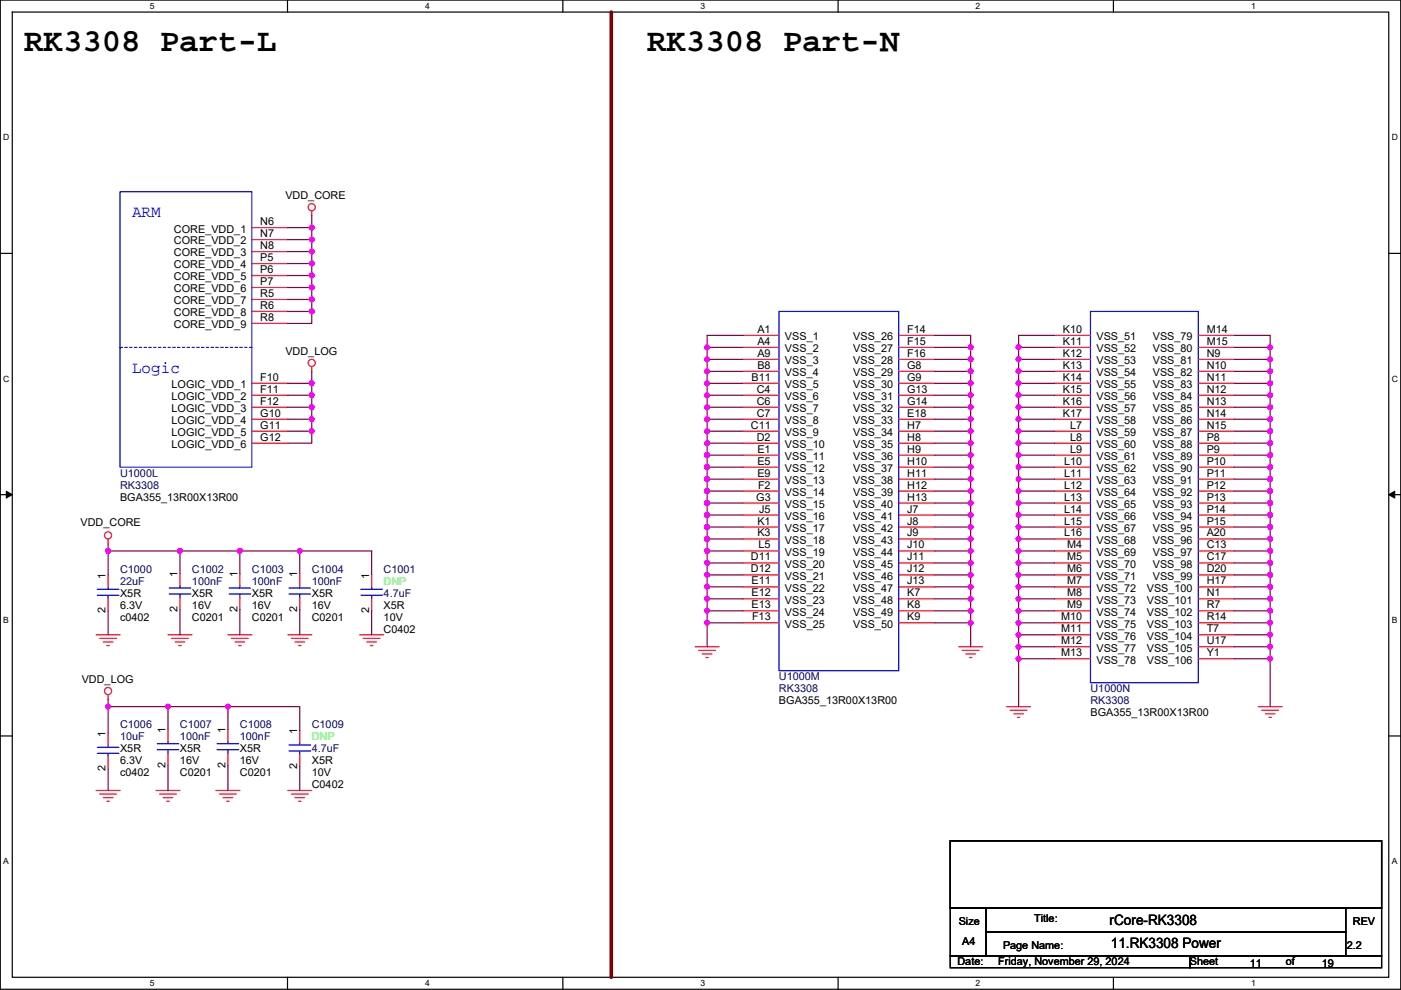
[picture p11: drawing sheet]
<svg xmlns="http://www.w3.org/2000/svg" width="297mm" height="210mm" viewBox="0 0 297 210" stroke-linecap="round" stroke-linejoin="round" font-family="sans-serif">
<path d="M.1 0h296.9v209.8h-296.9zM2.6 2.6h291.8v204.7h-291.8z" fill="none" stroke="#000" stroke-width=".25"/>
<g fill="#fff">
<path d="M31.8 .3h1v2h-1z"/>
<path d="M31.8 207.5h1v2.1h-1z"/>
</g>
<path d="M61 0v2.6M61 207.3v2.5" fill="none" stroke="#000" stroke-width=".25"/>
<g fill="#fff">
<path d="M90.1 .3h1v2h-1z"/>
<path d="M90.1 207.5h1v2.1h-1z"/>
</g>
<path d="M119.3 0v2.6M119.3 207.3v2.5" fill="none" stroke="#000" stroke-width=".25"/>
<g fill="#fff">
<path d="M148.5 .3h1v2h-1z"/>
<path d="M148.5 207.5h1v2.1h-1z"/>
</g>
<path d="M177.7 0v2.6M177.7 207.3v2.5" fill="none" stroke="#000" stroke-width=".25"/>
<g fill="#fff">
<path d="M206.9 .3h1v2h-1z"/>
<path d="M206.9 207.5h1v2.1h-1z"/>
</g>
<path d="M236.1 0v2.6M236.1 207.3v2.5" fill="none" stroke="#000" stroke-width=".25"/>
<g fill="#fff">
<path d="M265.2 .3h1v2h-1z"/>
<path d="M265.2 207.5h1v2.1h-1z"/>
<path d="M.7 28.2h1.3v2h-1.3z"/>
<path d="M295.1 28.2h1.3v2h-1.3z"/>
<path d="M.7 79.3h1.3v2.1h-1.3z"/>
<path d="M295.1 79.3h1.3v2.1h-1.3z"/>
</g>
<path d="M.1 53.7h2.5M294.4 53.7h2.6" fill="none" stroke="#000" stroke-width=".25"/>
<g fill="#fff">
<path d="M.7 130.5h1.2v2h-1.2z"/>
<path d="M295.1 130.5h1.2v2h-1.2z"/>
</g>
<path d="M.1 104.9h2.5M294.4 104.9h2.6" fill="none" stroke="#000" stroke-width=".25"/>
<path d="M1.3 104.2l1.3 .7-1.3 .7zM294.4 104.9l1.3-.7v1.4z" fill="#000" stroke="#000" stroke-width=".21"/>
<g fill="#fff">
<path d="M.7 181.7h1.2v2h-1.2z"/>
<path d="M295.1 181.7h1.2v2h-1.2z"/>
</g>
<path d="M.1 156.1h2.5M294.4 156.1h2.6M201.5 178.3h91.4v14.3h-91.4zM201.5 192.6h7.6v10.1h-7.6zM209.1 192.6h76.2v5h-76.2zM209.1 197.6h76.2v5.1h-76.2zM285.3 192.6h7.6v10.1h-7.6zM201.5 202.7h50.8v2.6h-50.8zM252.3 202.7h40.6v2.6h-40.6z" fill="none" stroke="#000" stroke-width=".25"/>
<path d="M129.6 2.6v204.7" fill="none" stroke="#800000" stroke-width=".76"/>
<g fill="none" stroke="#f00" stroke-width=".25">
<path d="M53.4 48.3h7.6M53.4 50.8h7.6M53.4 53.4h7.6M53.4 55.9h7.6M53.4 58.4h7.6M66.1 44.7v1M53.4 61h7.6M53.4 63.5h7.6M53.4 66.1h7.6M53.4 68.6h7.6M66.1 77.7v1.1M157.5 71.1h7.7"/>
<path d="M157.5 73.7h7.7M157.5 76.2h7.7M157.5 78.8h7.7M190.6 71.1h7.6M190.6 73.7h7.6M190.6 76.2h7.6M190.6 78.8h7.6M223.6 71.1h7.6M223.6 73.7h7.6M223.6 76.2h7.6M223.6 78.8h7.6M254.1 78.8h7.6"/>
<path d="M254.1 76.2h7.6M254.1 71.1h7.6M254.1 73.7h7.6M53.4 81.3h7.6M53.4 83.8h7.6M53.4 86.4h7.6M53.4 88.9h7.6M53.4 91.5h7.6M53.4 94h7.6M157.5 81.3h7.7M157.5 83.8h7.7M157.5 86.4h7.7"/>
<path d="M157.5 88.9h7.7M157.5 91.5h7.7M157.5 94h7.7M157.5 96.5h7.7M157.5 99.1h7.7M190.6 81.3h7.6M190.6 83.8h7.6M190.6 86.4h7.6M190.6 88.9h7.6M190.6 91.5h7.6M190.6 94h7.6M190.6 96.5h7.6"/>
<path d="M190.6 99.1h7.6M223.6 81.3h7.6M223.6 83.8h7.6M223.6 86.4h7.6M223.6 88.9h7.6M223.6 91.5h7.6M223.6 94h7.6M223.6 96.5h7.6M223.6 99.1h7.6M254.1 99.1h7.6M254.1 96.5h7.6M254.1 94h7.6"/>
<path d="M254.1 91.5h7.6M254.1 88.9h7.6M254.1 86.4h7.6M254.1 83.8h7.6M254.1 81.3h7.6M22.9 114.3v1M157.5 101.6h7.7M157.5 104.2h7.7M157.5 106.7h7.7M157.5 109.2h7.7M157.5 111.8h7.7M157.5 114.3h7.7"/>
<path d="M157.5 116.9h7.7M157.5 119.4h7.7M190.6 101.6h7.6M190.6 104.2h7.6M190.6 106.7h7.6M190.6 109.2h7.6M190.6 111.8h7.6M190.6 114.3h7.6M190.6 116.9h7.6M190.6 119.4h7.6M223.6 101.6h7.6M223.6 104.2h7.6"/>
<path d="M223.6 106.7h7.6M223.6 109.2h7.6M223.6 111.8h7.6M223.6 114.3h7.6M223.6 116.9h7.6M223.6 119.4h7.6M254.1 119.4h7.6M254.1 116.9h7.6M254.1 114.3h7.6M254.1 111.8h7.6M254.1 109.2h7.6M254.1 106.7h7.6"/>
<path d="M254.1 104.2h7.6M254.1 101.6h7.6M20.4 134.6h5.1M21.1 135.4h3.6M21.9 136.2h2M22.7 136.9h.5M22.9 121.9v2.6M22.9 127v2.6M35.6 134.6h5.1M36.4 135.4h3.5M37.1 136.2h2.1M37.9 136.9h.5"/>
<path d="M38.2 121.7v2.5M38.2 126.8v2.5M48.3 134.6h5.1M49.1 135.4h3.5M49.8 136.2h2.1M50.6 136.9h.5M50.9 121.7v2.5M50.9 126.8v2.5M61 134.6h5.1M61.8 135.4h3.5M62.5 136.2h2.1M63.3 136.9h.5"/>
<path d="M63.6 121.7v2.5M63.6 126.8v2.5M76.3 134.6h5M77 135.4h3.6M77.8 136.2h2M78.5 136.9h.6M78.8 121.9v2.6M78.8 127v2.6M147.4 137.2h5.1M148.1 137.9h3.6M148.9 138.7h2M149.7 139.5h.5"/>
<path d="M157.5 121.9h7.7M157.5 124.5h7.7M157.5 127h7.7M157.5 129.6h7.7M157.5 132.1h7.7M190.6 121.9h7.6M190.6 124.5h7.6M190.6 127h7.6M190.6 129.6h7.6M190.6 132.1h7.6M203.3 137.2h5M204 137.9h3.6"/>
<path d="M204.8 138.7h2M205.5 139.5h.6M223.6 121.9h7.6M223.6 124.5h7.6M223.6 127h7.6M223.6 129.6h7.6M223.6 132.1h7.6M223.6 134.6h7.6M223.6 137.2h7.6M223.6 139.7h7.6M254.1 132.1h7.6M254.1 129.6h7.6"/>
<path d="M254.1 127h7.6M254.1 124.5h7.6M254.1 121.9h7.6M254.1 134.6h7.6M254.1 137.2h7.6M254.1 139.7h7.6M22.9 147.3v1.1M22.9 155.5v2.5M35.6 154.7v2.5M35.6 159.8v2.5M48.3 154.7v2.5M48.3 159.8v2.5"/>
<path d="M63.6 155v2.5M213.4 149.9h5.1M214.2 150.6h3.5M214.9 151.4h2.1M215.7 152.2h.5M266.8 149.9h5M267.5 150.6h3.6M268.3 151.4h2M269 152.2h.6M20.4 167.7h5.1M21.1 168.4h3.6M21.9 169.2h2"/>
<path d="M22.7 169.9h.5M22.9 160.5v2.6M33.1 167.7h5.1M33.8 168.4h3.6M34.6 169.2h2M35.4 169.9h.5M45.8 167.7h5.1M46.5 168.4h3.6M47.3 169.2h2M48.1 169.9h.5M61 167.7h5.1M61.8 168.4h3.5"/>
<path d="M62.5 169.2h2.1M63.3 169.9h.5M63.6 160v2.6"/>
<circle cx="66.1" cy="43.9" r=".76"/>
<circle cx="66.1" cy="77" r=".76"/>
<circle cx="22.9" cy="113.5" r=".76"/>
<circle cx="22.9" cy="146.6" r=".76"/>
</g>
<g fill="none" stroke="#00f" stroke-width=".25">
<path d="M25.5 40.7h27.9v58.4h-27.9zM165.2 66.1h25.4v76.2h-25.4zM231.2 66.1h22.9v78.7h-22.9zM20.6 126.3h4.6M20.6 125h4.6M22.9 124.5v.5M22.9 126.3v.7M35.9 126h4.5M35.9 124.7h4.5M38.2 124.2v.5M38.2 126v.8M48.6 126h4.5"/>
<path d="M48.6 124.7h4.5M50.9 124.2v.5M50.9 126v.8M61.3 126h4.5M61.3 124.7h4.5M63.6 124.2v.5M63.6 126v.8M76.5 126.3h4.6M76.5 125h4.6M78.8 124.5v.5M78.8 126.3v.7M20.6 159.8h4.6"/>
<path d="M20.6 158.5h4.6M22.9 158v.5M22.9 159.8v.7M33.3 159h4.6M33.3 157.8h4.6M35.6 157.2v.6M35.6 159v.8M46 159h4.6M46 157.8h4.6M48.3 157.2v.6M48.3 159v.8M61.3 159.3h4.5"/>
<path d="M61.3 158h4.5M63.6 157.5v.5M63.6 159.3v.7"/>
</g>
<path d="M25.5 73.7h.1M53.4 73.7h-27.9" fill="none" stroke="#00f" stroke-width=".25" stroke-dasharray=".5 .5"/>
<g fill="none" stroke="#800040" stroke-width=".25">
<path d="M61 48.3h5.1M61 50.8h5.1M61 53.4h5.1M61 55.9h5.1M61 58.4h5.1M66.1 45.7v2.6M66.1 48.3v2.5M66.1 50.8v2.6M66.1 53.4v2.5M66.1 55.9v2.5M66.1 58.4v2.6M61 61h5.1"/>
<path d="M61 63.5h5.1M61 66.1h5.1M66.1 61v2.5M66.1 78.8v2.5M66.1 63.5v2.6M66.1 66.1v2.5h-5.1M149.9 73.7v2.5M149.9 76.2v2.6M149.9 78.8v2.5M149.9 73.7h7.6M149.9 76.2h7.6M149.9 78.8h7.6"/>
<path d="M157.5 71.1h-7.6v2.6M198.2 76.2h7.6M198.2 78.8h7.6M198.2 71.1h7.6v2.6M198.2 73.7h7.6M205.8 76.2v2.6M205.8 78.8v2.5M205.8 73.7v2.5M216 73.7h7.6M216 73.7v2.5M216 76.2h7.6M216 78.8h7.6"/>
<path d="M216 76.2v2.6M216 78.8v2.5M223.6 71.1h-7.6v2.6M261.7 71.1h7.6v2.6M261.7 73.7h7.6M261.7 76.2h7.6M261.7 78.8h7.6M269.3 73.7v2.5M269.3 76.2v2.6M269.3 78.8v2.5M61 81.3h5.1M61 83.8h5.1"/>
<path d="M61 86.4h5.1M61 88.9h5.1M61 91.5h5.1M66.1 81.3v2.5M66.1 83.8v2.6M66.1 86.4v2.5M66.1 88.9v2.6M66.1 91.5v2.5h-5.1M149.9 81.3v2.5M149.9 83.8v2.6M149.9 86.4v2.5M149.9 88.9v2.6"/>
<path d="M149.9 91.5v2.5M149.9 94v2.5M149.9 96.5v2.6M149.9 99.1v2.5M149.9 81.3h7.6M149.9 83.8h7.6M149.9 86.4h7.6M149.9 88.9h7.6M149.9 91.5h7.6M149.9 94h7.6M149.9 96.5h7.6M149.9 99.1h7.6"/>
<path d="M198.2 81.3h7.6M198.2 83.8h7.6M198.2 86.4h7.6M198.2 88.9h7.6M198.2 91.5h7.6M198.2 94h7.6M198.2 96.5h7.6M198.2 99.1h7.6M205.8 81.3v2.5M205.8 83.8v2.6M205.8 86.4v2.5M205.8 88.9v2.6"/>
<path d="M205.8 91.5v2.5M205.8 94v2.5M205.8 96.5v2.6M205.8 99.1v2.5M216 81.3h7.6M216 83.8h7.6M216 86.4h7.6M216 88.9h7.6M216 91.5h7.6M216 94h7.6M216 96.5h7.6M216 99.1h7.6"/>
<path d="M216 81.3v2.5M216 83.8v2.6M216 86.4v2.5M216 88.9v2.6M216 91.5v2.5M216 94v2.5M216 96.5v2.6M216 99.1v2.5M261.7 81.3h7.6M261.7 83.8h7.6M261.7 86.4h7.6M261.7 88.9h7.6"/>
<path d="M261.7 91.5h7.6M261.7 94h7.6M261.7 96.5h7.6M261.7 99.1h7.6M269.3 81.3v2.5M269.3 83.8v2.6M269.3 86.4v2.5M269.3 88.9v2.6M269.3 91.5v2.5M269.3 94v2.5M269.3 96.5v2.6M269.3 99.1v2.5"/>
<path d="M22.9 115.3v1.6M22.9 116.9h15.3M22.9 116.9v5M38.2 116.9h12.7M38.2 116.9v4.8M50.9 116.9h12.7M50.9 116.9v4.8M63.6 116.9v4.8M63.6 116.9h15.2v5M149.9 101.6v2.6M149.9 104.2v2.5M149.9 106.7v2.5"/>
<path d="M149.9 109.2v2.6M149.9 111.8v2.5M149.9 114.3v2.6M149.9 116.9v2.5M149.9 119.4v2.5M149.9 101.6h7.6M149.9 104.2h7.6M149.9 106.7h7.6M149.9 109.2h7.6M149.9 111.8h7.6M149.9 114.3h7.6M149.9 116.9h7.6"/>
<path d="M149.9 119.4h7.6M198.2 101.6h7.6M198.2 104.2h7.6M198.2 106.7h7.6M198.2 109.2h7.6M198.2 111.8h7.6M198.2 114.3h7.6M198.2 116.9h7.6M198.2 119.4h7.6M205.8 101.6v2.6M205.8 104.2v2.5M205.8 106.7v2.5"/>
<path d="M205.8 109.2v2.6M205.8 111.8v2.5M205.8 114.3v2.6M205.8 116.9v2.5M205.8 119.4v2.5M216 101.6h7.6M216 104.2h7.6M216 106.7h7.6M216 109.2h7.6M216 111.8h7.6M216 114.3h7.6M216 116.9h7.6"/>
<path d="M216 119.4h7.6M216 101.6v2.6M216 104.2v2.5M216 106.7v2.5M216 109.2v2.6M216 111.8v2.5M216 114.3v2.6M216 116.9v2.5M216 119.4v2.5M261.7 101.6h7.6M261.7 104.2h7.6M261.7 106.7h7.6"/>
<path d="M261.7 109.2h7.6M261.7 111.8h7.6M261.7 114.3h7.6M261.7 116.9h7.6M261.7 119.4h7.6M269.3 101.6v2.6M269.3 104.2v2.5M269.3 106.7v2.5M269.3 109.2v2.6M269.3 111.8v2.5M269.3 114.3v2.6M269.3 116.9v2.5"/>
<path d="M269.3 119.4v2.5M22.9 129.6v5M38.2 129.3v5.3M50.9 129.3v5.3M63.6 129.3v5.3M78.8 129.6v5M149.9 121.9v2.6M149.9 124.5v2.5M149.9 127v2.6M149.9 129.6v2.5M149.9 132.1v5.1M149.9 121.9h7.6"/>
<path d="M149.9 124.5h7.6M149.9 127h7.6M149.9 129.6h7.6M149.9 132.1h7.6M198.2 121.9h7.6M198.2 124.5h7.6M198.2 127h7.6M198.2 129.6h7.6M198.2 132.1h7.6M205.8 121.9v2.6M205.8 124.5v2.5M205.8 127v2.6"/>
<path d="M205.8 129.6v2.5M205.8 132.1v5.1M216 121.9h7.6M216 124.5h7.6M216 127h7.6M216 129.6h7.6M216 139.7h7.6M216 121.9v2.6M216 124.5v2.5M216 127v2.6M216 129.6v2.5M216 139.7v10.2"/>
<path d="M223.6 132.1h-7.6v2.5M223.6 134.6h-7.6v2.6M223.6 137.2h-7.6v2.5M261.7 121.9h7.6M261.7 124.5h7.6M261.7 127h7.6M261.7 129.6h7.6M261.7 139.7h7.6M261.7 132.1h7.6M261.7 134.6h7.6v2.6M261.7 137.2h7.6M269.3 121.9v2.6"/>
<path d="M269.3 124.5v2.5M269.3 127v2.6M269.3 129.6v2.5M269.3 132.1v2.5M269.3 137.2v2.5M269.3 139.7v10.2M22.9 148.4v1.5M22.9 149.9v5.6M22.9 149.9h12.7M48.3 149.9h-12.7v4.8M48.3 149.9v4.8M48.3 149.9h15.3v5.1"/>
<path d="M22.9 163.1v4.6M35.6 162.3v5.4M48.3 162.3v5.4M63.6 162.6v5.1"/>
</g>
<g fill="#f0f" stroke="#f0f" stroke-width=".25">
<circle cx="22.9" cy="149.9" r=".5"/>
<circle cx="22.9" cy="116.8" r=".5"/>
<circle cx="50.8" cy="116.8" r=".5"/>
<circle cx="38.1" cy="116.8" r=".5"/>
<circle cx="66.1" cy="48.3" r=".5"/>
<circle cx="66.1" cy="50.8" r=".5"/>
<circle cx="66.1" cy="55.9" r=".5"/>
<circle cx="66.1" cy="53.3" r=".5"/>
<circle cx="66.1" cy="58.4" r=".5"/>
<circle cx="66.1" cy="61" r=".5"/>
<circle cx="66.1" cy="63.5" r=".5"/>
<circle cx="66.1" cy="81.3" r=".5"/>
<circle cx="66.1" cy="86.4" r=".5"/>
<circle cx="66.1" cy="83.8" r=".5"/>
<circle cx="66.1" cy="91.4" r=".5"/>
<circle cx="66.1" cy="88.9" r=".5"/>
<circle cx="149.9" cy="73.7" r=".5"/>
<circle cx="149.9" cy="76.2" r=".5"/>
<circle cx="149.9" cy="78.7" r=".5"/>
<circle cx="149.9" cy="81.3" r=".5"/>
<circle cx="149.9" cy="83.8" r=".5"/>
<circle cx="149.9" cy="86.4" r=".5"/>
<circle cx="149.9" cy="88.9" r=".5"/>
<circle cx="149.9" cy="91.4" r=".5"/>
<circle cx="149.9" cy="94" r=".5"/>
<circle cx="149.9" cy="96.5" r=".5"/>
<circle cx="149.9" cy="99.1" r=".5"/>
<circle cx="149.9" cy="101.6" r=".5"/>
<circle cx="149.9" cy="104.1" r=".5"/>
<circle cx="149.9" cy="106.7" r=".5"/>
<circle cx="149.9" cy="109.2" r=".5"/>
<circle cx="149.9" cy="111.8" r=".5"/>
<circle cx="149.9" cy="114.3" r=".5"/>
<circle cx="149.9" cy="116.8" r=".5"/>
<circle cx="149.9" cy="119.4" r=".5"/>
<circle cx="149.9" cy="121.9" r=".5"/>
<circle cx="149.9" cy="124.5" r=".5"/>
<circle cx="149.9" cy="127" r=".5"/>
<circle cx="149.9" cy="129.5" r=".5"/>
<circle cx="149.9" cy="132.1" r=".5"/>
<circle cx="205.8" cy="76.2" r=".5"/>
<circle cx="205.8" cy="73.7" r=".5"/>
<circle cx="205.8" cy="81.3" r=".5"/>
<circle cx="205.8" cy="78.7" r=".5"/>
<circle cx="205.8" cy="83.8" r=".5"/>
<circle cx="205.8" cy="86.4" r=".5"/>
<circle cx="205.8" cy="91.4" r=".5"/>
<circle cx="205.8" cy="88.9" r=".5"/>
<circle cx="205.8" cy="96.5" r=".5"/>
<circle cx="205.8" cy="94" r=".5"/>
<circle cx="205.8" cy="99.1" r=".5"/>
<circle cx="205.8" cy="101.6" r=".5"/>
<circle cx="205.8" cy="104.1" r=".5"/>
<circle cx="205.8" cy="109.2" r=".5"/>
<circle cx="205.8" cy="106.7" r=".5"/>
<circle cx="205.8" cy="111.8" r=".5"/>
<circle cx="205.8" cy="114.3" r=".5"/>
<circle cx="205.8" cy="116.8" r=".5"/>
<circle cx="205.8" cy="121.9" r=".5"/>
<circle cx="205.8" cy="119.4" r=".5"/>
<circle cx="205.8" cy="124.5" r=".5"/>
<circle cx="205.8" cy="127" r=".5"/>
<circle cx="205.8" cy="129.5" r=".5"/>
<circle cx="205.8" cy="132.1" r=".5"/>
<circle cx="269.3" cy="73.7" r=".5"/>
<circle cx="269.3" cy="76.2" r=".5"/>
<circle cx="269.3" cy="81.3" r=".5"/>
<circle cx="269.3" cy="78.7" r=".5"/>
<circle cx="269.3" cy="83.8" r=".5"/>
<circle cx="269.3" cy="86.4" r=".5"/>
<circle cx="269.3" cy="88.9" r=".5"/>
<circle cx="269.3" cy="91.4" r=".5"/>
<circle cx="269.3" cy="94" r=".5"/>
<circle cx="269.3" cy="96.5" r=".5"/>
<circle cx="269.3" cy="99.1" r=".5"/>
<circle cx="269.3" cy="101.6" r=".5"/>
<circle cx="269.3" cy="104.1" r=".5"/>
<circle cx="269.3" cy="109.2" r=".5"/>
<circle cx="269.3" cy="106.7" r=".5"/>
<circle cx="269.3" cy="111.8" r=".5"/>
<circle cx="269.3" cy="114.3" r=".5"/>
<circle cx="269.3" cy="116.8" r=".5"/>
<circle cx="269.3" cy="119.4" r=".5"/>
<circle cx="269.3" cy="121.9" r=".5"/>
<circle cx="269.3" cy="124.5" r=".5"/>
<circle cx="269.3" cy="127" r=".5"/>
<circle cx="269.3" cy="129.5" r=".5"/>
<circle cx="215.9" cy="76.2" r=".5"/>
<circle cx="215.9" cy="73.7" r=".5"/>
<circle cx="215.9" cy="81.3" r=".5"/>
<circle cx="215.9" cy="78.7" r=".5"/>
<circle cx="215.9" cy="83.8" r=".5"/>
<circle cx="215.9" cy="86.4" r=".5"/>
<circle cx="215.9" cy="88.9" r=".5"/>
<circle cx="215.9" cy="91.4" r=".5"/>
<circle cx="215.9" cy="94" r=".5"/>
<circle cx="215.9" cy="96.5" r=".5"/>
<circle cx="215.9" cy="99.1" r=".5"/>
<circle cx="215.9" cy="101.6" r=".5"/>
<circle cx="215.9" cy="104.1" r=".5"/>
<circle cx="215.9" cy="109.2" r=".5"/>
<circle cx="215.9" cy="106.7" r=".5"/>
<circle cx="215.9" cy="111.8" r=".5"/>
<circle cx="215.9" cy="114.3" r=".5"/>
<circle cx="215.9" cy="116.8" r=".5"/>
<circle cx="215.9" cy="121.9" r=".5"/>
<circle cx="215.9" cy="119.4" r=".5"/>
<circle cx="215.9" cy="124.5" r=".5"/>
<circle cx="215.9" cy="127" r=".5"/>
<circle cx="215.9" cy="129.5" r=".5"/>
<circle cx="66.1" cy="66" r=".5"/>
<circle cx="215.9" cy="132.1" r=".5"/>
<circle cx="215.9" cy="134.6" r=".5"/>
<circle cx="215.9" cy="137.2" r=".5"/>
<circle cx="215.9" cy="139.7" r=".5"/>
<circle cx="269.3" cy="132.1" r=".5"/>
<circle cx="269.3" cy="134.6" r=".5"/>
<circle cx="269.3" cy="137.2" r=".5"/>
<circle cx="269.3" cy="139.7" r=".5"/>
<circle cx="35.6" cy="149.9" r=".5"/>
<circle cx="48.3" cy="149.9" r=".5"/>
<circle cx="63.5" cy="116.8" r=".5"/>
</g>
<g font-size="6.9">
<text x="5.1" y="10.8">RK3308 Part-L</text>
<text x="137.2" y="10.8">RK3308 Part-N</text>
</g>
<g font-size="3.6" fill="#00f">
<text x="28" y="46">ARM</text>
<text x="28" y="79.1">Logic</text>
</g>
<g font-size="3">
<text x="235.3" y="196.3">rCore-RK3308</text>
<text x="235.5" y="201.1">11.RK3308 Power</text>
</g>
<g font-size="2.3">
<text x="55.2" y="47.8">N6</text>
<text x="60.5" y="42.2">VDD_CORE</text>
<text x="36.9" y="49.3">CORE_VDD_1</text>
<text x="36.9" y="51.9">CORE_VDD_2</text>
<text x="55.2" y="50.3">N7</text>
<text x="55.2" y="52.8">N8</text>
<text x="36.9" y="54.4">CORE_VDD_3</text>
<text x="36.9" y="56.9">CORE_VDD_4</text>
<text x="36.9" y="59.5">CORE_VDD_5</text>
<text x="55.2" y="55.4">P5</text>
<text x="55.2" y="57.9">P6</text>
<text x="36.9" y="62">CORE_VDD_6</text>
<text x="36.9" y="64.6">CORE_VDD_7</text>
<text x="55.2" y="60.5">P7</text>
<text x="55.2" y="63">R5</text>
<text x="55.2" y="65.5">R6</text>
<text x="36.9" y="67.1">CORE_VDD_8</text>
<text x="36.9" y="69.6">CORE_VDD_9</text>
<text x="55.2" y="68.1">R8</text>
<text x="160.6" y="70.6">A1</text>
<text x="192.3" y="70.6">F14</text>
<text x="225.4" y="70.6">K10</text>
<text x="255.8" y="70.6">M14</text>
<text x="60.5" y="75.2">VDD_LOG</text>
<text x="160.6" y="73.2">A4</text>
<text x="160.6" y="75.7">A9</text>
<text x="166.4" y="72.2">VSS_1</text>
<text x="166.4" y="74.7">VSS_2</text>
<text x="166.4" y="77.3">VSS_3</text>
<text x="180.9" y="72.2">VSS_26</text>
<text x="180.9" y="74.7">VSS_27</text>
<text x="180.9" y="77.3">VSS_28</text>
<text x="192.3" y="73.2">F15</text>
<text x="192.3" y="75.7">F16</text>
<text x="225.4" y="73.2">K11</text>
<text x="225.4" y="75.7">K12</text>
<text x="232.5" y="72.2">VSS_51</text>
<text x="232.5" y="74.7">VSS_52</text>
<text x="232.5" y="77.3">VSS_53</text>
<text x="244.4" y="77.3">VSS_81</text>
<text x="244.4" y="72.2">VSS_79</text>
<text x="244.4" y="74.7">VSS_80</text>
<text x="255.8" y="75.7">N9</text>
<text x="255.8" y="73.2">M15</text>
<text x="36.4" y="82.3">LOGIC_VDD_1</text>
<text x="55.2" y="80.8">F10</text>
<text x="55.2" y="83.3">F11</text>
<text x="159.3" y="80.8">B11</text>
<text x="160.5" y="83.3">C4</text>
<text x="160.6" y="78.2">B8</text>
<text x="166.4" y="79.8">VSS_4</text>
<text x="166.4" y="82.3">VSS_5</text>
<text x="180.9" y="79.8">VSS_29</text>
<text x="180.9" y="82.3">VSS_30</text>
<text x="192.3" y="78.2">G8</text>
<text x="192.3" y="80.8">G9</text>
<text x="192.3" y="83.3">G13</text>
<text x="225.4" y="78.2">K13</text>
<text x="225.4" y="80.8">K14</text>
<text x="225.4" y="83.3">K15</text>
<text x="232.5" y="79.8">VSS_54</text>
<text x="232.5" y="82.3">VSS_55</text>
<text x="244.4" y="82.3">VSS_83</text>
<text x="244.4" y="79.8">VSS_82</text>
<text x="255.8" y="83.3">N12</text>
<text x="255.8" y="80.8">N11</text>
<text x="255.8" y="78.2">N10</text>
<text x="36.4" y="84.9">LOGIC_VDD_2</text>
<text x="36.4" y="87.4">LOGIC_VDD_3</text>
<text x="36.4" y="90">LOGIC_VDD_4</text>
<text x="55.2" y="85.9">F12</text>
<text x="55.2" y="88.4">G10</text>
<text x="160.5" y="85.9">C6</text>
<text x="160.5" y="88.4">C7</text>
<text x="166.4" y="84.9">VSS_6</text>
<text x="166.4" y="87.4">VSS_7</text>
<text x="166.4" y="90">VSS_8</text>
<text x="180.9" y="84.9">VSS_31</text>
<text x="180.9" y="87.4">VSS_32</text>
<text x="180.9" y="90">VSS_33</text>
<text x="192.3" y="85.9">G14</text>
<text x="192.3" y="88.4">E18</text>
<text x="225.4" y="85.9">K16</text>
<text x="225.4" y="88.4">K17</text>
<text x="232.5" y="84.9">VSS_56</text>
<text x="232.5" y="87.4">VSS_57</text>
<text x="232.5" y="90">VSS_58</text>
<text x="244.4" y="90">VSS_86</text>
<text x="244.4" y="87.4">VSS_85</text>
<text x="244.4" y="84.9">VSS_84</text>
<text x="255.8" y="88.4">N14</text>
<text x="255.8" y="85.9">N13</text>
<text x="36.4" y="92.5">LOGIC_VDD_5</text>
<text x="36.4" y="95">LOGIC_VDD_6</text>
<text x="55.2" y="90.9">G11</text>
<text x="55.2" y="93.5">G12</text>
<text x="159.2" y="90.9">C11</text>
<text x="160.5" y="93.5">D2</text>
<text x="166.4" y="92.5">VSS_9</text>
<text x="166.4" y="95">VSS_10</text>
<text x="180.9" y="92.5">VSS_34</text>
<text x="180.9" y="95">VSS_35</text>
<text x="192.3" y="90.9">H7</text>
<text x="192.3" y="93.5">H8</text>
<text x="226.9" y="90.9">L7</text>
<text x="226.9" y="93.5">L8</text>
<text x="232.5" y="92.5">VSS_59</text>
<text x="232.5" y="95">VSS_60</text>
<text x="244.4" y="95">VSS_88</text>
<text x="244.4" y="92.5">VSS_87</text>
<text x="255.8" y="93.5">P8</text>
<text x="255.8" y="90.9">N15</text>
<text x="160.6" y="96">E1</text>
<text x="160.6" y="98.6">E5</text>
<text x="160.6" y="101.1">E9</text>
<text x="166.4" y="97.6">VSS_11</text>
<text x="166.4" y="100.1">VSS_12</text>
<text x="180.9" y="97.6">VSS_36</text>
<text x="180.9" y="100.1">VSS_37</text>
<text x="192.3" y="96">H9</text>
<text x="192.3" y="98.6">H10</text>
<text x="192.3" y="101.1">H11</text>
<text x="225.6" y="98.6">L10</text>
<text x="225.6" y="101.1">L11</text>
<text x="226.9" y="96">L9</text>
<text x="232.5" y="97.6">VSS_61</text>
<text x="232.5" y="100.1">VSS_62</text>
<text x="244.4" y="100.1">VSS_90</text>
<text x="244.4" y="97.6">VSS_89</text>
<text x="255.8" y="101.1">P11</text>
<text x="255.8" y="98.6">P10</text>
<text x="255.8" y="96">P9</text>
<text x="25.5" y="106.2">BGA355_13R00X13R00</text>
<text x="160.3" y="106.2">G3</text>
<text x="160.7" y="103.6">F2</text>
<text x="166.4" y="102.7">VSS_13</text>
<text x="166.4" y="105.2">VSS_14</text>
<text x="166.4" y="107.7">VSS_15</text>
<text x="180.9" y="102.7">VSS_38</text>
<text x="180.9" y="105.2">VSS_39</text>
<text x="180.9" y="107.7">VSS_40</text>
<text x="192.3" y="103.6">H12</text>
<text x="192.3" y="106.2">H13</text>
<text x="225.6" y="103.6">L12</text>
<text x="225.6" y="106.2">L13</text>
<text x="232.5" y="102.7">VSS_63</text>
<text x="232.5" y="105.2">VSS_64</text>
<text x="232.5" y="107.7">VSS_65</text>
<text x="244.4" y="107.7">VSS_93</text>
<text x="244.4" y="105.2">VSS_92</text>
<text x="244.4" y="102.7">VSS_91</text>
<text x="255.8" y="106.2">P13</text>
<text x="255.8" y="103.6">P12</text>
<text x="17.1" y="111.5">VDD_CORE</text>
<text x="160.6" y="111.3">K1</text>
<text x="160.6" y="113.8">K3</text>
<text x="161" y="108.7">J5</text>
<text x="166.4" y="110.3">VSS_16</text>
<text x="166.4" y="112.8">VSS_17</text>
<text x="180.9" y="110.3">VSS_41</text>
<text x="180.9" y="112.8">VSS_42</text>
<text x="192.3" y="108.7">J7</text>
<text x="192.3" y="111.3">J8</text>
<text x="192.3" y="113.8">J9</text>
<text x="225.6" y="108.7">L14</text>
<text x="225.6" y="111.3">L15</text>
<text x="225.6" y="113.8">L16</text>
<text x="232.5" y="110.3">VSS_66</text>
<text x="232.5" y="112.8">VSS_67</text>
<text x="244.4" y="112.8">VSS_95</text>
<text x="244.4" y="110.3">VSS_94</text>
<text x="255.8" y="113.8">A20</text>
<text x="255.8" y="111.3">P15</text>
<text x="255.8" y="108.7">P14</text>
<text x="159.2" y="118.9">D11</text>
<text x="160.8" y="116.3">L5</text>
<text x="166.4" y="115.4">VSS_18</text>
<text x="166.4" y="117.9">VSS_19</text>
<text x="180.9" y="115.4">VSS_43</text>
<text x="180.9" y="117.9">VSS_44</text>
<text x="192.3" y="116.3">J10</text>
<text x="192.3" y="118.9">J11</text>
<text x="226.3" y="116.3">M4</text>
<text x="226.3" y="118.9">M5</text>
<text x="232.5" y="115.4">VSS_68</text>
<text x="232.5" y="117.9">VSS_69</text>
<text x="244.4" y="117.9">VSS_97</text>
<text x="244.4" y="115.4">VSS_96</text>
<text x="255.8" y="118.9">C17</text>
<text x="255.8" y="116.3">C13</text>
<text x="22.4" y="122.7" transform="rotate(-90 22.4 122.7)">1</text>
<text x="37.6" y="122.4" transform="rotate(-90 37.6 122.4)">1</text>
<text x="50.3" y="122.4" transform="rotate(-90 50.3 122.4)">1</text>
<text x="63" y="122.4" transform="rotate(-90 63 122.4)">1</text>
<text x="78.3" y="122.7" transform="rotate(-90 78.3 122.7)">1</text>
<text x="159.2" y="121.4">D12</text>
<text x="159.3" y="124">E11</text>
<text x="166.4" y="120.4">VSS_20</text>
<text x="166.4" y="123">VSS_21</text>
<text x="166.4" y="125.5">VSS_22</text>
<text x="180.9" y="120.4">VSS_45</text>
<text x="180.9" y="123">VSS_46</text>
<text x="180.9" y="125.5">VSS_47</text>
<text x="192.3" y="121.4">J12</text>
<text x="192.3" y="124">J13</text>
<text x="226.3" y="121.4">M6</text>
<text x="226.3" y="124">M7</text>
<text x="232.5" y="120.4">VSS_70</text>
<text x="232.5" y="123">VSS_71</text>
<text x="232.5" y="125.5">VSS_72</text>
<text x="243.1" y="125.5">VSS_100</text>
<text x="244.4" y="123">VSS_99</text>
<text x="244.4" y="120.4">VSS_98</text>
<text x="255.8" y="124">H17</text>
<text x="255.8" y="121.4">D20</text>
<text x="22.4" y="130.1" transform="rotate(-90 22.4 130.1)">2</text>
<text x="25.5" y="131.6">c0402</text>
<text x="25.5" y="126.5">X5R</text>
<text x="25.5" y="129.1">6.3V</text>
<text x="37.6" y="129.8" transform="rotate(-90 37.6 129.8)">2</text>
<text x="40.7" y="131.6">C0201</text>
<text x="40.7" y="126.5">X5R</text>
<text x="40.7" y="129.1">16V</text>
<text x="50.3" y="129.8" transform="rotate(-90 50.3 129.8)">2</text>
<text x="53.4" y="131.6">C0201</text>
<text x="53.4" y="126.5">X5R</text>
<text x="53.4" y="129.1">16V</text>
<text x="63" y="129.8" transform="rotate(-90 63 129.8)">2</text>
<text x="66.1" y="131.6">C0201</text>
<text x="66.1" y="126.5">X5R</text>
<text x="66.1" y="129.1">16V</text>
<text x="78.3" y="130.1" transform="rotate(-90 78.3 130.1)">2</text>
<text x="81.3" y="129.1">X5R</text>
<text x="81.3" y="131.6">10V</text>
<text x="159.3" y="126.5">E12</text>
<text x="159.3" y="129">E13</text>
<text x="159.4" y="131.6">F13</text>
<text x="166.4" y="128.1">VSS_23</text>
<text x="166.4" y="130.6">VSS_24</text>
<text x="180.9" y="128.1">VSS_48</text>
<text x="180.9" y="130.6">VSS_49</text>
<text x="192.3" y="126.5">K7</text>
<text x="192.3" y="129">K8</text>
<text x="192.3" y="131.6">K9</text>
<text x="225" y="131.6">M10</text>
<text x="226.3" y="126.5">M8</text>
<text x="226.3" y="129">M9</text>
<text x="232.5" y="128.1">VSS_73</text>
<text x="232.5" y="130.6">VSS_74</text>
<text x="243.1" y="130.6">VSS_102</text>
<text x="243.1" y="128.1">VSS_101</text>
<text x="255.8" y="131.6">R14</text>
<text x="255.8" y="129">R7</text>
<text x="255.8" y="126.5">N1</text>
<text x="81.3" y="134.2">C0402</text>
<text x="166.4" y="133.1">VSS_25</text>
<text x="180.9" y="133.1">VSS_50</text>
<text x="225" y="134.1">M11</text>
<text x="225" y="136.7">M12</text>
<text x="232.5" y="133.1">VSS_75</text>
<text x="232.5" y="135.7">VSS_76</text>
<text x="243.1" y="133.1">VSS_103</text>
<text x="243.1" y="135.7">VSS_104</text>
<text x="255.8" y="134.1">T7</text>
<text x="255.8" y="136.7">U17</text>
<text x="225" y="139.2">M13</text>
<text x="232.5" y="138.2">VSS_77</text>
<text x="232.5" y="140.8">VSS_78</text>
<text x="243.1" y="138.2">VSS_105</text>
<text x="243.1" y="140.8">VSS_106</text>
<text x="255.8" y="139.2">Y1</text>
<text x="17.3" y="144.8">VDD_LOG</text>
<text x="165.2" y="149.4">BGA355_13R00X13R00</text>
<text x="35.1" y="155.5" transform="rotate(-90 35.1 155.5)">1</text>
<text x="47.8" y="155.5" transform="rotate(-90 47.8 155.5)">1</text>
<text x="63" y="155.7" transform="rotate(-90 63 155.7)">1</text>
<text x="231.2" y="151.9">BGA355_13R00X13R00</text>
<text x="22.4" y="156.2" transform="rotate(-90 22.4 156.2)">1</text>
<text x="25.5" y="159.6">X5R</text>
<text x="38.2" y="159.6">X5R</text>
<text x="50.9" y="159.6">X5R</text>
<text x="22.4" y="163.6" transform="rotate(-90 22.4 163.6)">2</text>
<text x="25.5" y="164.6">c0402</text>
<text x="25.5" y="162.1">6.3V</text>
<text x="35.1" y="162.9" transform="rotate(-90 35.1 162.9)">2</text>
<text x="38.2" y="164.6">C0201</text>
<text x="38.2" y="162.1">16V</text>
<text x="47.8" y="162.9" transform="rotate(-90 47.8 162.9)">2</text>
<text x="50.9" y="164.6">C0201</text>
<text x="50.9" y="162.1">16V</text>
<text x="63" y="163.1" transform="rotate(-90 63 163.1)">2</text>
<text x="66.1" y="167.2">C0402</text>
<text x="66.1" y="162.1">X5R</text>
<text x="66.1" y="164.6">10V</text>
<text x="203.3" y="196.1">Size</text>
<text x="219.3" y="195.6">Title:</text>
<text x="286.8" y="196.1">REV</text>
<text x="204" y="200.4">A4</text>
<text x="212.7" y="201.2">Page Name:</text>
<text x="285.6" y="201.2">2.2</text>
<text x="203" y="204.8">Date:</text>
<text x="211.6" y="204.8">Friday, November 29, 2024</text>
<text x="252.3" y="204.8">Sheet</text>
<text x="265" y="205">11</text>
<text x="272.6" y="204.8">of</text>
<text x="280.2" y="205">19</text>
</g>
<g font-size="2.3" fill="#000080">
<text x="25.5" y="101.1">U1000L</text>
<text x="25.5" y="103.7">RK3308</text>
<text x="25.5" y="121.5">C1000</text>
<text x="25.5" y="124">22uF</text>
<text x="40.7" y="121.5">C1002</text>
<text x="40.7" y="124">100nF</text>
<text x="53.4" y="121.5">C1003</text>
<text x="53.4" y="124">100nF</text>
<text x="66.1" y="121.5">C1004</text>
<text x="66.1" y="124">100nF</text>
<text x="81.3" y="121.5">C1001</text>
<text x="81.3" y="126.5">4.7uF</text>
<text x="165.2" y="144.3">U1000M</text>
<text x="165.2" y="146.9">RK3308</text>
<text x="231.2" y="146.9">U1000N</text>
<text x="231.2" y="149.4">RK3308</text>
<text x="25.5" y="154.5">C1006</text>
<text x="38.2" y="154.5">C1007</text>
<text x="50.9" y="154.5">C1008</text>
<text x="66.1" y="154.5">C1009</text>
<text x="25.5" y="157">10uF</text>
<text x="38.2" y="157">100nF</text>
<text x="50.9" y="157">100nF</text>
<text x="66.1" y="159.6">4.7uF</text>
</g>
<g font-size="2.3" fill="#0f0">
<text x="81.3" y="124">DNP</text>
<text x="66.1" y="157">DNP</text>
</g>
<g font-size="1.8">
<text x="31.8" y="1.9">5</text>
<text x="90.1" y="1.9">4</text>
<text x="148.5" y="1.9">3</text>
<text x="206.9" y="1.9">2</text>
<text x="265.2" y="1.9">1</text>
<text x=".7" y="29.8">D</text>
<text x="295.1" y="29.8">D</text>
<text x=".7" y="81">C</text>
<text x="295.1" y="81">C</text>
<text x=".7" y="132.1">B</text>
<text x="295.1" y="132.1">B</text>
<text x=".7" y="183.3">A</text>
<text x="295.1" y="183.3">A</text>
<text x="31.8" y="209.2">5</text>
<text x="90.1" y="209.2">4</text>
<text x="148.5" y="209.2">3</text>
<text x="206.9" y="209.2">2</text>
<text x="265.2" y="209.2">1</text>
</g>
</svg>
